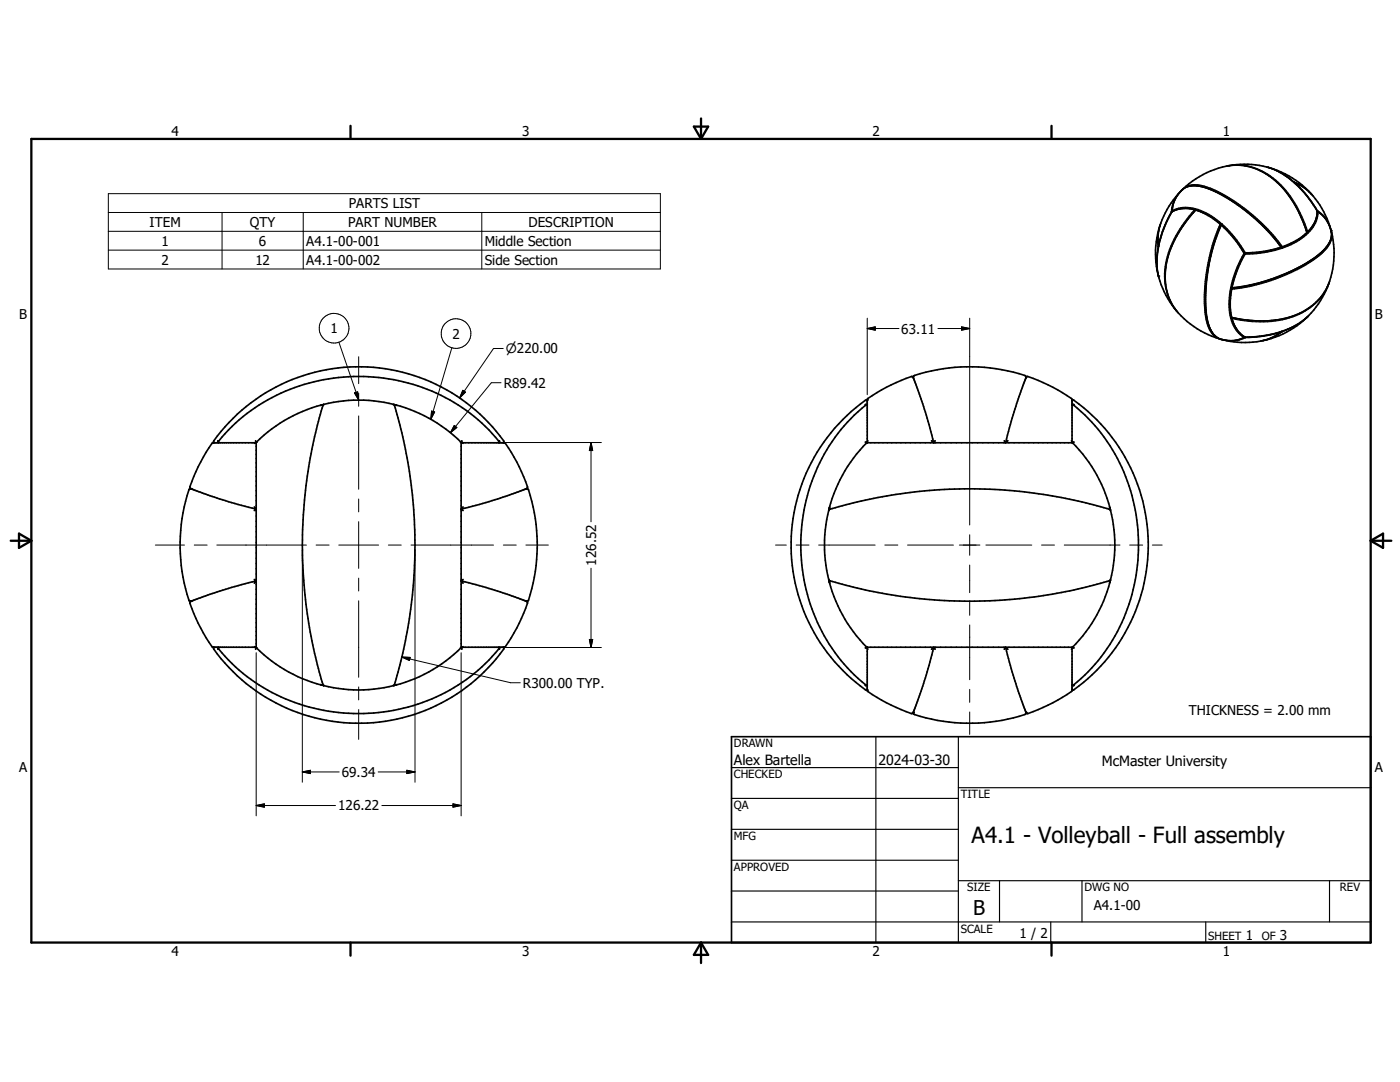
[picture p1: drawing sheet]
<svg xmlns="http://www.w3.org/2000/svg" width="279mm" height="216mm" viewBox="0 0 279 216" stroke-linecap="round" stroke-linejoin="round" font-family="sans-serif">
<g fill="none" stroke="#000" stroke-width=".33">
<path d="M235.8 38l-.8 .9a5.6 5.6 0 0 0-1.1 3.3M236 37.8a16.3 16.3 0 0 1 11.8-4.8 14.3 14.3 0 0 1 10.4 7.5l1.8 3.6 .9 2.4-.1-.1M236 37.8v.1M236 37.8a16.3 16.3 0 0 0-4.9 8.9l.1 2.3M236 37.8a4.8 4.8 0 0 1 4.8-.3 35.6 35.6 0 0 1 15 11.9M245 33.1a14.6 14.6 0 0 1 12.2 2.5l1 .8M253 33.4h.1M253.1 33.4h.1M253.3 33.5a17.9 17.9 0 0 1 8.6 5.4M258.2 36.4l2.3 2.2 2.4 3.5M258.2 36.3v.1M258.3 36.4l.1 .1"/>
<path d="M258.4 36.5h.1M258.4 36.5a12.9 12.9 0 0 1 6.7 7.8l.5 1.4M231.1 54.8v.1M231.2 55v.2M231.2 48.9v.1M231.2 49v.1M231.2 49.2h-.1M231.6 44.8a17.7 17.7 0 0 0 3.4 17.4M233.8 42.2h.1M233.9 42.2l.5-.2a6.3 6.3 0 0 1 4.2-.1 20.6 20.6 0 0 0-6.1 12.9 11.2 11.2 0 0 0 5.1 9.9 17.9 17.9 0 0 0 6 3M233.9 42.2v.1M233.9 42.2a20.4 20.4 0 0 0-2.9 11.8l.1 .7"/>
<path d="M234 42l-.1 .1M238.3 41.9a9.6 9.6 0 0 1 4.8 2.4l.6 .5M238.6 41.9v.1M243.5 44.8h.2M243.7 44.8v.2M243.7 44.8a37.3 37.3 0 0 0-3.1 14v2a9.2 9.2 0 0 0 1.8 6.1 5.5 5.5 0 0 0 5.2 .8l.7-.4M243.7 44.8l2.9 3 1.8 2.8M245.7 57.5l.2 .2M245.7 57.5l-.3 2.3 .1 1.9 .2 1.6M245.9 57.4l-.1 .1M248.2 50.6h.2M248.4 50.6l.1 .1"/>
<path d="M248.4 50.6l-.4 .8a22.7 22.7 0 0 0-2.3 6.1M248.5 50.4l-.1 .1M255.6 49.3l.2 .1M255.8 49.4a23.4 23.4 0 0 1-7.4 1.2M255.8 49.4h.1M255.9 49.2l-.1 .2M260.8 46.5h.1M261 46.2l-.1 .3M262.9 42.2a7.8 7.8 0 0 1-4.9 6.3l-2.2 .9M262.9 42.2h.1M262.9 42.2l.1 .1M262.9 42.1v.1"/>
<path d="M263 42.1h.1M263 42.3h.1M263 42.3l.7 .4a6.1 6.1 0 0 1 1.9 3M265.3 56.3a18.2 18.2 0 0 1-4.4 7M265.6 45.7l.1 .5M265.6 45.7v.3M265.7 46.1v.1M265.7 46.2a16.6 16.6 0 0 1-1.4 12.1 13.2 13.2 0 0 1-9.8 5.6 25.7 25.7 0 0 1-8.7-.5M265.7 46.2a4.8 4.8 0 0 1-2.2 4.3 31.6 31.6 0 0 1-11.4 5.8l-2.9 .7-3.4 .5M173.1 79.9l-.3-.1a35.5 35.5 0 0 0 .1 57.9l.2-.1M182.3 75.4v-.4a34.6 34.6 0 0 1 22.4 0v.4M182.3 75.4l-.2-.2a25.9 25.9 0 0 0-8 3.7l-1 .8v8.6"/>
<path d="M182.3 75.4l2.4 6.8 1.6 6.1-.4-.4M204.7 75.4l.2-.2a25.2 25.2 0 0 1 8 3.7l1.1 .8v8.6M204.7 75.4l-2.7 8-1.3 4.9 .5-.4M214 79.9l.3-.1a35.4 35.4 0 0 1-.1 57.9l-.2-.1M243.5 67.7h.1M245.7 63.3l.1 .1M245.7 63.4l.3 .6a5.9 5.9 0 0 0 2.5 3.3v.1M245.8 63.4h.1M245.8 63.4l.1 .2M245.8 63.3h.1M245.8 63.3v.1M248.3 67.3h-.1"/>
<path d="M248.4 67.3h-.1M255.7 66.2a12 12 0 0 1-8.7 2.1l-3.2-.6M255.7 66.2l-.1 .1M255.7 66.2h.1M255.8 66.1l.1 .1M260.8 63.3a18 18 0 0 1-9 4.7M261 63.1a17.6 17.6 0 0 1-11.6 4.2h-.9M38.2 97.5l-.4 .1a34.4 34.4 0 0 0 0 22.3l.4 .1M42.7 88.3l-.1-.2a35.5 35.5 0 0 1 58 0l-.1 .2M43.5 87.9l.1 .4M43.7 88a36.2 36.2 0 0 1 36.8-11.8 34.7 34.7 0 0 1 19 11.8M43.7 87.9l-.1 .4"/>
<path d="M50.9 88.3l-.2 .2M51 87.9l.1 .4M51.1 88.3l.1 41M51.1 88.3h-8.6a30.9 30.9 0 0 0-4.6 9l.3 .3 5.7 2 7.2 2-.4-.5M51.2 88.2h.1M64.2 80.8h.2v.2M64.2 80.8a29 29 0 0 0-13.1 7.5M64.2 80.8l-.3 .1M64.5 80.7h.2M64.5 80.7a95 95 0 0 0-4 22 96.7 96.7 0 0 0 2.8 30l1.2 4.1M64.5 80.7a28.6 28.6 0 0 1 14.1 0M78.7 80.7h-.2"/>
<path d="M78.7 80.7a98.9 98.9 0 0 1 3 13.4l.4 2.8a96.8 96.8 0 0 1-3.4 39.9M79 80.8l.2 .1M79 80.8h-.2v.2M79 80.8a29.2 29.2 0 0 1 13 7.4M91.9 88.2h.1M92 88.2v41.1M92 88.3h8.7a31.2 31.2 0 0 1 4.6 8.9l-.2 .3M92.2 87.9l-.1 .4M92.2 88.3l.2 .2M99.5 87.9v.1M99.5 88l.1 .3M99.7 87.9l-.1 .4"/>
<path d="M105 97.5l.4 .1a34.4 34.4 0 0 1 0 22.3l-.4 .1-8-2.8-5-1.3M105 97.5l-5.7 2.1-7.3 2 .4-.5M105.1 97.5h-.1M105.1 97.5h.1M172.7 80.7l.4 .1M172.7 88.2l.3 .1h41.1M172.7 80.9a36.4 36.4 0 0 0-10.3 41.5 33.9 33.9 0 0 0 10.3 14.2M172.9 88.5l.1-.2a28.8 28.8 0 0 0-7.5 13.1M173 80.8l-.3 .1M173.2 87.9l-.1 .2M186.6 87.9l-.2 .4M200.4 87.9l.2 .4"/>
<path d="M213.8 87.9l.2 .2M214 80.8l.4 .1M214.1 88.3v.2M214.1 88.3a28.8 28.8 0 0 1 7.4 13.1M214.3 80.9a36.6 36.6 0 0 1 7.7 46.9 33.1 33.1 0 0 1-7.7 8.8M214.4 80.7l-.4 .1M214.4 88.2l-.4 .1M38.2 120l-.3 .2a29.7 29.7 0 0 0 4.6 8.9h8.6l-.1 .5M50.7 115.6l.4 .2M51.1 101.7l-.4 .2M51.1 115.9l-7.8 2.2-5.1 1.9M51.1 115.9l-.4 .5"/>
<path d="M92 101.7l.4 .2M92 115.9l.4 .5M92.4 115.6l-.4 .2M105.1 120h.1M105.1 120l.1 .1a16.2 16.2 0 0 1-2.1 5.2l-1 1.9-1.4 1.9h-8.7l.2 .5M165.4 101.7a28.4 28.4 0 0 0 0 14.1M165.4 115.6v.2a98.3 98.3 0 0 0 34.2 4l2.9-.2a91.1 91.1 0 0 0 19.1-3.8M165.5 101.4v.2h.2M165.5 116.1l.1 .3M165.5 116.1a29.1 29.1 0 0 0 7.5 13M165.6 101.1l-.1 .3M165.7 115.9h-.2v.2"/>
<path d="M221.3 115.9h.2v.2M221.4 101.1l.1 .3M221.5 101.4v.2h-.2M221.5 116.1l-.1 .3M221.5 116.1a28.8 28.8 0 0 1-7.4 13M221.6 115.6v.2M221.6 101.7a28.1 28.1 0 0 1 0 14.1M221.6 101.8a95.4 95.4 0 0 0-34.1-4.1 101 101 0 0 0-15.6 2.3l-6.4 1.7-.1 .2M221.6 101.8v.1M42.7 129.1l-.1 .3a35.5 35.5 0 0 0 58 0l-.1-.3M43.6 129.1l-.1 .5M43.6 129.2l.1 .4"/>
<path d="M43.7 129.5a36.6 36.6 0 0 0 40.6 10.7 34.8 34.8 0 0 0 15.2-10.7M50.7 129l.2 .1M51.2 129.3h.1M51.2 129.3a28.9 28.9 0 0 0 13 7.4M63.9 136.6l.3 .1M64.4 136.5v.2h-.2M64.5 136.8a28.4 28.4 0 0 0 14.1 0M64.7 136.8h-.2M78.5 136.8h.2M78.8 136.5v.2h.2M79.2 136.6l-.2 .1M91.9 129.3h.1"/>
<path d="M92 129.3a28.9 28.9 0 0 1-13 7.4M92.4 129l-.2 .1M99.6 129.1l-.1 .5M99.6 129.1l.1 .5M172.7 136.6v.1M172.7 136.7h.4l-.4 .1M172.9 129l.1 .1M173 129.1h41.1M173 129.1l-.3 .2M173.1 129.1v8.7a31 31 0 0 0 9 4.6l.2-.3M173.1 129.4l.1 .2M185.9 129.6l.4-.5a97.1 97.1 0 0 1-4 13"/>
<path d="M186.4 129.1l.2 .5M200.6 129.1l-.2 .5M201.2 129.6l-.5-.5a90.7 90.7 0 0 0 4 12.9v.1M214 129.1v8.7a31 31 0 0 1-9 4.6l-.3-.3M214 129.4l-.2 .2M214 129.1l.4 .2M214.1 129v.1M214.3 136.7h-.3l.4 .1M214.4 136.6l-.1 .1M146 147h127.6v41.1h-127.6zM182.3 142.1v.4a35 35 0 0 0 22.4 0v-.4"/>
</g>
<g fill="#000">
<circle cx="231.2" cy="55.1" r=".17"/>
<circle cx="238.7" cy="41.9" r=".17"/>
<circle cx="243.7" cy="44.8" r=".17"/>
<circle cx="245.7" cy="57.5" r=".17"/>
<circle cx="255.8" cy="49.4" r=".17"/>
<circle cx="265.6" cy="46" r=".17"/>
<circle cx="173.1" cy="79.8" r=".17"/>
<circle cx="214" cy="79.8" r=".17"/>
<circle cx="243.7" cy="67.7" r=".17"/>
<circle cx="38.1" cy="97.5" r=".17"/>
<circle cx="38.1" cy="120" r=".17"/>
<circle cx="173.1" cy="137.7" r=".17"/>
<circle cx="214" cy="137.7" r=".17"/>
<circle cx="182.3" cy="142.2" r=".17"/>
<circle cx="204.8" cy="142.2" r=".17"/>
</g>
<g fill="none" stroke="#000" stroke-width=".23">
<path d="M235.6 38.2a6.1 6.1 0 0 0-1.8 4 22.5 22.5 0 0 0-2.6 6.7 8.7 8.7 0 0 1 .5-4.4M235.9 37.9a4.3 4.3 0 0 1 4.5-.5l2.9 1.2a37.3 37.3 0 0 1 7.3 5.2l2.8 2.8 2.2 2.7a23.3 23.3 0 0 1-7.1 1.1 19.2 19.2 0 0 0-9.4-8.6 6.3 6.3 0 0 0-5.1 .2 5.7 5.7 0 0 1 1.9-4.1zM237.8 37.1a11.7 11.7 0 0 1 6.6 2 38.4 38.4 0 0 1 9.3 7.6l2.1 2.7M244.8 33.2a12.1 12.1 0 0 1 11.8 4.8 25.1 25.1 0 0 1 4.4 8.2 5.9 5.9 0 0 0 1.9-4.1 18.9 18.9 0 0 0-9.6-8.6l-.5-.2M246.4 32.9l-1.1 .2M246.6 33a13.5 13.5 0 0 1 11.1 6.8 27.6 27.6 0 0 1 3.1 6.6 12.8 12.8 0 0 1-4.9 2.8 35.2 35.2 0 0 0-15.3-12 4.4 4.4 0 0 0-4.5 .5M253.4 33.5a13.5 13.5 0 0 1 4.8 2.8 9 9 0 0 1 3.5 2.4M262 39.1a9.1 9.1 0 0 0-3.5-2.6 22 22 0 0 1 4.5 5.6 6 6 0 0 1 2.6 3.6M231.3 55.4a17.9 17.9 0 0 1 2.6-13.1 5.9 5.9 0 0 1 4.4-.4 21.2 21.2 0 0 0-5.9 12.6 11 11 0 0 0 2.4 7.6M231.5 45a10 10 0 0 0-.4 4.2 13.9 13.9 0 0 0 0 5.6M243.7 44.8a35 35 0 0 0-2.8 18.9l.5 1.7 .6 1.1M243.7 44.8h.1"/>
<path d="M243.7 45a23.8 23.8 0 0 1 4.5 5.6 18.3 18.3 0 0 0-2.6 12.9 6 6 0 0 0 2.6 3.8 5.3 5.3 0 0 1-5.7-.3 9.5 9.5 0 0 1-1.8-6.4 37.4 37.4 0 0 1 3-15.6zM245.7 57.5h.1M248.5 50.7a19.2 19.2 0 0 0 12.2-3.8 6.4 6.4 0 0 0 2.4-4.6 5.2 5.2 0 0 1 2.5 5.4 8.7 8.7 0 0 1-3.9 4.1 37.5 37.5 0 0 1-15.8 5.6 23.8 23.8 0 0 1 2.6-6.7zM255.8 49.4h.1M265.2 56.6l-.2 .5M265.4 56.1a12 12 0 0 1-9.5 7.7 24.1 24.1 0 0 1-10-.2 6.2 6.2 0 0 0 2.6 3.7 19.6 19.6 0 0 0 11.9-3.6M265.4 48.2a13.3 13.3 0 0 1-6 5.1l-2.7 1.3a37 37 0 0 1-11 3M265.7 46.3a4.6 4.6 0 0 1-2 4.4l-1.7 1.3a37 37 0 0 1-16.1 5.7 12.8 12.8 0 0 0 0 5.6 21.1 21.1 0 0 0 14.2-1.1 10.9 10.9 0 0 0 4.8-5M235.1 62.4a12.1 12.1 0 0 1-1.6-12.4 24.5 24.5 0 0 1 5.1-8 13.1 13.1 0 0 1 4.9 2.8 34.6 34.6 0 0 0-2.9 10.4l-.3 5.3a9.8 9.8 0 0 0 1.9 6.4l1.2 .7M244 67.8a5.9 5.9 0 0 0 4.5-.4 22.8 22.8 0 0 0 7.1-1.1 9.8 9.8 0 0 1-4 1.8M260.4 63.7a13.7 13.7 0 0 1-4.5 2.5l-1.8 1.1-2 .7M260.8 63.4l-.4 .3"/>
<path d="M260.8 63.4h.1M261.2 63l-.4 .3M146 153.2h45.3M146 159.3h45.3M174.8 147v41.1M191.3 157.2h82.3M191.3 147v41.1M146 165.5h45.3M146 171.6h45.3M146 177.8h45.3M191.3 175.7h82.3M199.5 175.7v8.3"/>
<path d="M215.9 175.7v8.3M265.3 175.7v8.3M146 184h127.6M209.7 184v4.1M240.6 184v4.1"/>
</g>
<g fill="none" stroke="#000" stroke-width=".46">
<path d="M6.3 27.7h267.3v160.4h-267.3zM70 25.1v2.6M138.5 25.3h2.8l-1.4 2.4zM139.9 23.6v4.1M209.9 25.1v2.6M2.1 107.9h4.2M3.8 106.5l2.5 1.4-2.5 1.4zM273.6 107.9h4.1M273.6 107.9l2.4-1.4v2.8zM70 188.1v2.6M139.9 188.1v4.1M139.9 188.1l1.4 2.4h-2.8z"/>
<path d="M209.9 188.1v2.6"/>
</g>
<g fill="none" stroke="#000" stroke-width=".2">
<path d="M21.6 38.6h110.2v15.1h-110.2zM21.6 42.4h110.2M21.6 46.2h110.2M21.6 49.9h110.2M44.3 42.4v11.3M60.5 42.4v11.3M96.2 42.4v11.3M67.6 68.3l3.9 11.3M71.5 79.3l-.1-1.1-.7 .2 .8 1.3M71.6 71.2v5.3M71.6 78.5v2.6M90.2 69.4l-4.2 14.3"/>
<path d="M92.4 77.9l.5 .3-1.2 1.2zM100 76.4h-1.9l-8.2 9.9M100.4 69.5h-1.9l-6.8 9.9M173.1 65.6h6.3M173.1 65.6l1.6-.4v.7zM173.1 63.5v15.3M187.2 65.6h6.3M191.9 65.2l1.6 .4-1.6 .3zM193.5 63.5v41.3M71.6 83v14.6M71.6 99.6v2.5M86.1 82l.6 .2-.7 1.5z"/>
<path d="M90.7 84.9l.5 .4-1.3 1zM93.1 88.3h26.9M118 88.3v15.8M118 88.3l.3 1.6h-.7zM31 108.8h5.8M38.8 108.8h2.5M43.3 108.8h17.9M60.3 109.8v46.3M63.1 108.8h2.6M67.6 108.8h7.9M71.6 104.1v9.3M71.6 115.4v2.5"/>
<path d="M71.6 119.9v15.2M77.5 108.8h2.6M82 108.8h16.5M82.8 109.8v46.3M100.5 108.8h2.5M105 108.8h4.4M118 113.4v15.8M154.8 108.8h2.1M158.9 108.8h2.5M163.4 108.8h11.3M176.6 108.8h2.6M181.1 108.8h9.2"/>
<path d="M191.5 108.8h4.1M193.5 106.7v4.1M193.5 112.7v5.6M196.8 108.8h9.1M207.9 108.8h2.5M212.4 108.8h11.1M225.4 108.8h2.6M230 108.8h1.9M51.1 130.2v32.6M71.6 137.1v2.6M80.2 131.1l21.7 5.1h1.9M80.2 131.1l1.7 .1-.2 .6z"/>
<path d="M92 130.2v32.6M93.1 129.2h26.9M117.6 127.6h.7l-.3 1.6zM193.5 120.2v2.6M193.5 124.7v10.9M193.5 137.6v2.5M60.3 154h7.4M60.3 154l1.7-.3v.7zM71.6 141.6v5.9M75.5 154h7.3M81.2 153.7l1.6 .3-1.6 .4zM193.5 142.1v4.4"/>
<path d="M51.1 160.7h15.9M51.1 160.7l1.7-.3v.7zM76.2 160.7h15.8M90.4 160.4l1.6 .3-1.6 .4z"/>
<circle cx="66.7" cy="65.5" r="2.96"/>
<circle cx="91" cy="66.6" r="2.96"/>
</g>
<g fill="#000" stroke="#000" stroke-width=".2">
<path d="M70.7 78.4l.7-.2 .2 1.6zM92.4 77.9l.5 .3-1.2 1.2zM173.1 65.6l1.6-.4v.7zM191.9 65.2l1.6 .4-1.6 .3zM86.1 82l.6 .2-.7 1.5zM90.7 84.9l.5 .4-1.3 1zM118 88.3l.3 1.6h-.7zM80.2 131.1l1.7 .1-.2 .6zM117.6 127.6h.7l-.3 1.6zM60.3 154l1.7-.3v.7zM81.2 153.7l1.6 .3-1.6 .4zM51.1 160.7l1.7-.3v.7z"/>
<path d="M90.4 160.4l1.6 .3-1.6 .4z"/>
</g>
<text font-size="4.4" x="193.9" y="168.2">A4.1 - Volleyball - Full assembly</text>
<text font-size="4.1" x="194.2" y="182.5">B</text>
<g font-size="2.8">
<text x="146.5" y="152.6">Alex Bartella</text>
<text x="175.3" y="152.6">2024-03-30</text>
<text x="219.9" y="152.8">McMaster University</text>
</g>
<g font-size="2.7">
<text x="34.2" y="27.1">4</text>
<text x="104.2" y="27.1">3</text>
<text x="174.1" y="27.1">2</text>
<text x="244" y="27.1">1</text>
<text x="69.6" y="41.5">PARTS LIST</text>
<text x="29.8" y="45.3">ITEM</text>
<text x="49.9" y="45.3">QTY</text>
<text x="69.5" y="45.3">PART NUMBER</text>
<text x="105.5" y="45.3">DESCRIPTION</text>
<text x="32.3" y="49">1</text>
<text x="32.3" y="52.8">2</text>
<text x="51" y="52.8">12</text>
<text x="51.7" y="49.1">6</text>
<text x="61.1" y="49.1">A4.1-00-001</text>
<text x="61.1" y="52.8">A4.1-00-002</text>
<text x="96.7" y="49.1">Middle Section</text>
<text x="96.7" y="52.8">Side Section</text>
<text x="3.8" y="63.7">B</text>
<text x="274.4" y="63.7">B</text>
<text x="66" y="66.5">1</text>
<text x="90.3" y="67.6">2</text>
<text x="179.9" y="66.6">63.11</text>
<text x="100.5" y="77.3">R89.42</text>
<text x="119" y="112.9" transform="rotate(-90 119 112.9)">126.52</text>
<text x="104.4" y="137.2">R300.00 TYP.</text>
<text x="237.2" y="142.7">THICKNESS = 2.00 mm</text>
<text x="3.8" y="154">A</text>
<text x="68.2" y="155">69.34</text>
<text x="274.4" y="154">A</text>
<text x="67.5" y="161.7">126.22</text>
<text x="218.3" y="181.5">A4.1-00</text>
<text x="34.2" y="190.7">4</text>
<text x="104.2" y="190.7">3</text>
<text x="174.1" y="190.7">2</text>
<text x="203.5" y="187.2">1 / 2</text>
<text x="244" y="190.7">1</text>
<text x="248.6" y="187.5">1</text>
<text x="255.4" y="187.5">3</text>
</g>
<text font-size="2.6" x="101" y="70.5">n220.00</text>
<g font-size="2.3">
<text x="146.5" y="149.1">DRAWN</text>
<text x="146.5" y="155.3">CHECKED</text>
<text x="146.5" y="161.5">QA</text>
<text x="191.7" y="159.3">TITLE</text>
<text x="146.5" y="167.6">MFG</text>
<text x="146.5" y="173.8">APPROVED</text>
<text x="193" y="177.9">SIZE</text>
<text x="216.4" y="177.9">DWG NO</text>
<text x="267.4" y="177.9">REV</text>
<text x="191.7" y="186.1">SCALE</text>
<text x="241.1" y="187.5">SHEET</text>
<text x="251.8" y="187.5">OF</text>
</g>
</svg>
